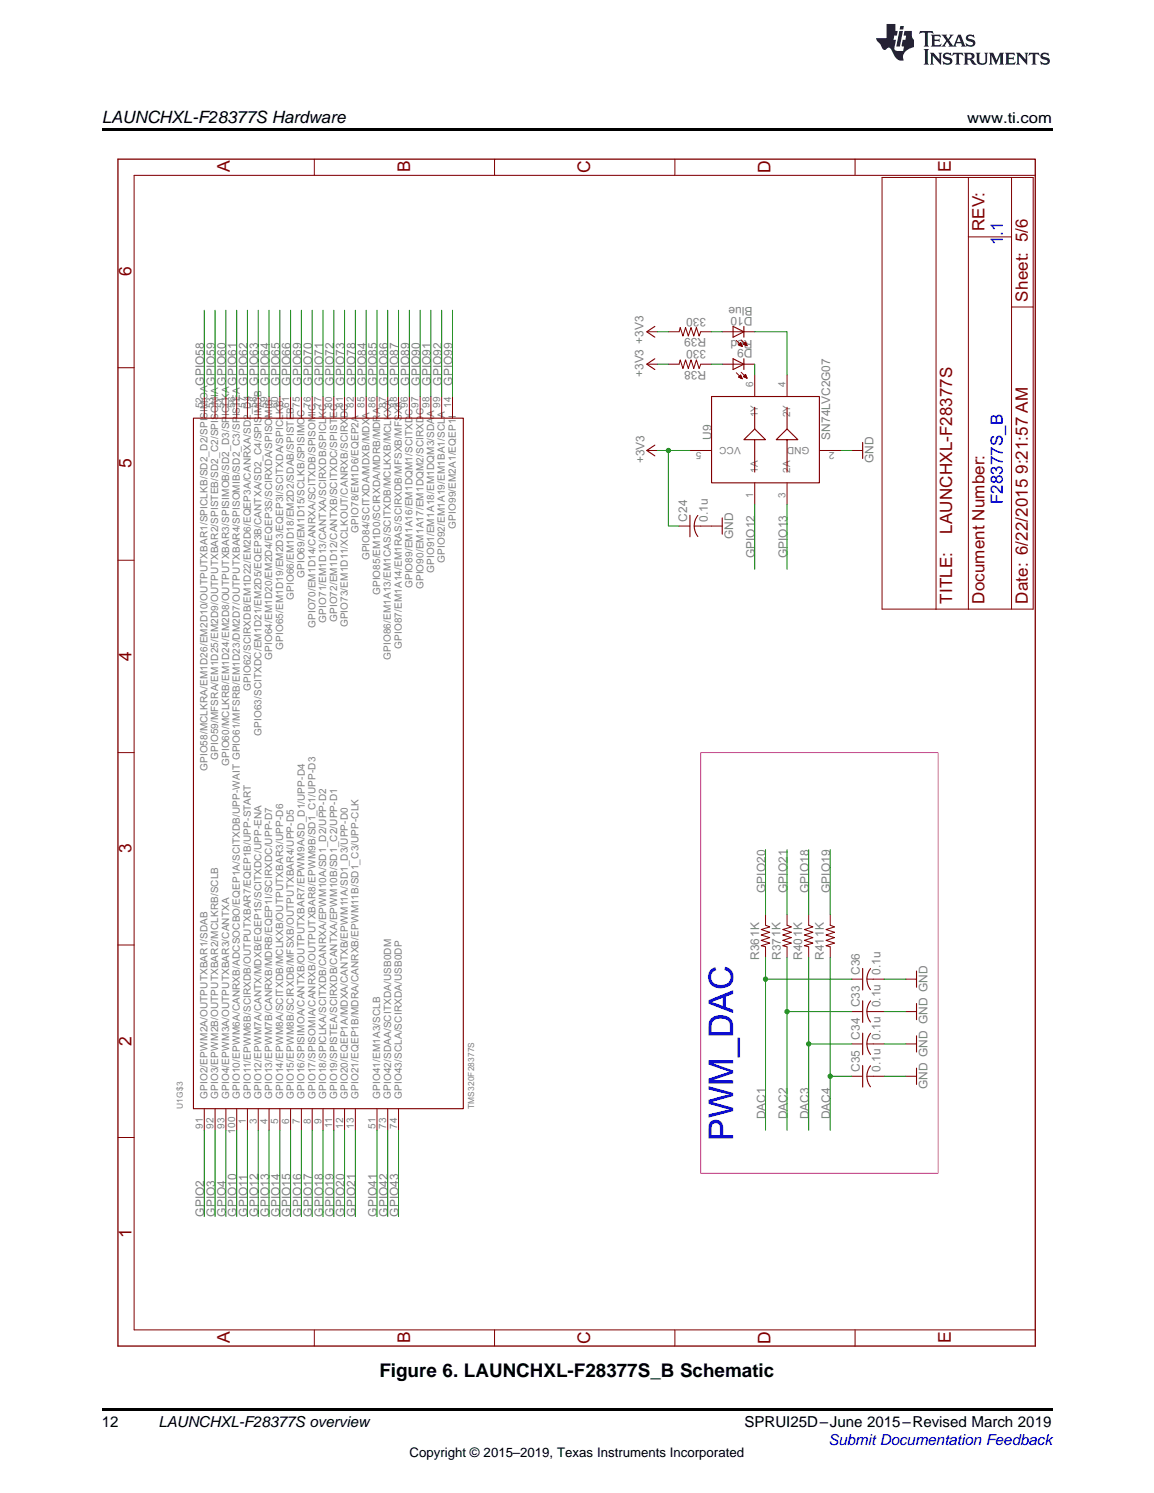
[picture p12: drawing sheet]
<svg xmlns="http://www.w3.org/2000/svg" width="216mm" height="279mm" viewBox="0 0 216 279" stroke-linecap="round" stroke-linejoin="round" font-family="sans-serif">
<path d="M19 263.5h177.8v.6h-177.8z" fill="#000"/>
<path d="M131.1 140.8h44.4v78.8h-44.4z" fill="none" stroke="#f0f" stroke-width=".19"/>
<g fill="none" stroke="#800000" stroke-width=".21">
<path d="M36.2 78.3h50.5v129.2h-50.5zM122.5 67.1l-1.5 1.1 1.5 1M122.5 61.1l-1.5 1 1.5 1M133.1 74.2h20.2v16.2h-20.2zM137.2 67.1l2 1.1-2 1zM137.2 61.1l2 1-2 1zM139.2 61.1v2M139.2 67.1v2.1M141.2 76.2v4.1l-2 2h2v6.1M147.2 76.2v4.1M122.5 83.3l-1.5 1 1.5 1M129.1 96.4v4.1"/>
<path d="M130.6 96.5a3.2 3.2 0 0 0 0 3.9M135.1 96.9v3.1M141.2 80.3l2 2h-2M147.2 82.3h2.1l-2.1-2-2 2h2v6.1M161.4 82.8v3M161.4 181.2v4.1M161.4 187.3v4M161.4 193.3v4.1M161.4 199.4v4M162.9 187.3a3.2 3.2 0 0 0-.1 4M162.9 193.4a3.2 3.2 0 0 0-.1 3.9M162.9 199.4a3.2 3.2 0 0 0-.1 4"/>
<path d="M162.9 181.3a3.2 3.2 0 0 0-.1 3.9M171.5 181.7v3.1M171.5 187.8v3M171.5 193.8v3.1M171.5 199.9v3"/>
</g>
<g fill="none" stroke="#800000" stroke-width=".19">
<path d="M58.8 29.8v3M92.5 29.8v3M126.3 29.8v3M160 29.8v3M175.1 33.2v80.8M181.2 33.2v80.8M189.2 33.2h-24.2v80.8h24.2M193.7 32.8h-168.6v216.1h168.6M181.2 44.3h8M189.2 44.3v-11.1h4.1v80.8h-4.1v-56.5M189.2 57.5h4.1M189.2 44.3v13.2"/>
<path d="M22.1 68.8h3M38.2 74.2v4.1M40.2 74.2v4.1M42.3 74.2v4.1M44.3 74.2v4.1M46.3 74.2v4.1M48.3 74.2v4.1M50.3 74.2v4.1M52.4 74.2v4.1M54.4 74.2v4.1M56.4 74.2v4.1M58.4 74.2v4.1"/>
<path d="M60.4 74.2v4.1M62.5 74.2v4.1M64.5 74.2v4.1M66.5 74.2v4.1M68.5 74.2v4.1M70.5 74.2v4.1M72.5 74.2v4.1M74.6 74.2v4.1M76.6 74.2v4.1M78.6 74.2v4.1M80.6 74.2v4.1M82.6 74.2v4.1"/>
<path d="M84.7 74.2v4.1M121 68.2h2M121 62.1h2M125 68.2h2.1l.2-.9 .5 1.7 .5-1.7 .5 1.7 .5-1.7 .5 1.7 .5-1.7 .5 1.7 .3-.8h2M125 62.1h2.1l.2-.8 .5 1.6 .5-1.6 .5 1.6 .5-1.6 .5 1.6 .5-1.6 .5 1.6 .3-.8h2M135.1 68.2h6.1M135.1 62.1h6.1M137.8 69.8l1.1 1.1M137.8 63.7l1.1 1.1M138.2 70.6l.4-.4 .3 .7zM138.2 64.5h.1M138.2 70.5v.1"/>
<path d="M138.3 64.4v.2M138.3 70.4v.2M138.4 64.3v.3M138.4 70.3v.4M138.5 64.2v.5M138.5 70.3v.4M138.6 64.1l.3 .7-.7-.3zM138.6 64.1v.6M138.6 70.2v.5M138.7 69.7l1.1 1.1M138.7 64.4v.3M138.7 70.4v.4"/>
<path d="M138.7 63.6l1.1 1.1M138.8 64.6v.2M138.8 70.6v.2M138.9 70.8v.1M139.1 64.4h.1M139.1 70.4v.1M139.2 64.3v.2M139.2 70.3v.2M139.3 64.2v.3M139.3 70.2v.4M139.4 64.1v.5M139.4 70.1v.5"/>
<path d="M139.5 70.1l.3 .7-.7-.3zM139.5 64l.3 .7-.7-.3zM139.5 64.1v.5M139.5 70.1v.6M139.6 64.3v.3M139.6 70.3v.4M139.7 64.5v.2M139.7 70.6v.1M141.2 70.2v4M147.2 70.2v4M121 84.3h2M127.1 98.4h2"/>
<path d="M129.1 84.3h4M129.9 98.4h5.2M141.2 90.4v4M147.2 90.4v4M153.3 84.3h4M159.4 84.3h2M22.1 104.8h3M22.1 140.8h3M22.1 176.8h3M143.2 171.1v2l.8 .4-1.6 .5 1.6 .5-1.6 .5 1.6 .5-1.6 .5 1.6 .5-1.6 .5 .8 .2v2M147.2 171.1v2l.9 .4-1.7 .5 1.7 .5-1.7 .5 1.7 .5-1.7 .5 1.7 .5-1.7 .5 .8 .2v2M151.3 171.1v2l.8 .4-1.6 .5 1.6 .5-1.6 .5 1.6 .5-1.6 .5 1.6 .5-1.6 .5 .8 .2v2"/>
<path d="M155.3 171.1v2l.8 .4-1.6 .5 1.6 .5-1.6 .5 1.6 .5-1.6 .5 1.6 .5-1.6 .5 .8 .2v2M159.4 189.3h2M159.4 195.4h2M159.4 183.2h2M162.2 189.3h3.2M162.2 195.4h3.2M162.2 183.2h3.2M169.5 189.3h2M169.5 195.4h2M169.5 183.2h2M22.1 212.9h3M38.2 207.5v4"/>
<path d="M40.2 207.5v4M42.3 207.5v4M44.3 207.5v4M46.3 207.5v4M48.3 207.5v4M50.3 207.5v4M52.4 207.5v4M54.4 207.5v4M56.4 207.5v4M58.4 207.5v4M60.4 207.5v4M62.5 207.5v4"/>
<path d="M64.5 207.5v4M66.5 207.5v4M70.5 207.5v4M72.5 207.5v4M74.6 207.5v4M159.4 201.4h2M162.2 201.4h3.2M169.5 201.4h2M58.8 248.9v3M92.5 248.9v3M126.3 248.9v3M160 248.9v3"/>
</g>
<path d="M22.1 29.8h171.6v222.1h-171.6z" fill="none" stroke="#800000" stroke-width=".25"/>
<path d="M123 84.3h6.1M125 84.3v14.1h2.1M157.3 84.3h2.1M165.4 195.4h4.1M165.4 189.3h4.1M165.4 183.2h4.1M165.4 201.4h4.1" fill="none" stroke="#008000" stroke-width=".19"/>
<circle cx="125" cy="84.3" r=".4" fill="#008000"/>
<g fill="none" stroke="#008000" stroke-width=".19">
<path d="M38.2 58.1v16.1M123 68.2h2M123 62.1h2M133.1 68.2h2M133.1 62.1h2M141.2 62.1h6v8.1M141.2 68.2v2M141.2 94.4v12.1M147.2 94.4v12.1M143.2 159v12.1M147.2 159v12.1M143.2 179.2v32.3"/>
<path d="M143.2 183.2h16.2M38.2 211.5v16.2M40.2 211.5v16.2M42.3 211.5v16.2M44.3 211.5v16.2M46.3 211.5v16.2M48.3 211.5v16.2M50.3 211.5v16.2M52.4 211.5v16.2M54.4 211.5v16.2M56.4 211.5v16.2M58.4 211.5v16.2"/>
<path d="M64.5 211.5v16.2M66.5 211.5v16.2M70.5 211.5v16.2M72.5 211.5v16.2M74.6 211.5v16.2"/>
<circle cx="125" cy="84.3" r=".4"/>
</g>
<circle cx="143.2" cy="183.2" r=".4" fill="#008000"/>
<g fill="none" stroke="#008000" stroke-width=".19">
<path d="M147.2 179.2v32.3M147.2 189.3h12.2"/>
<circle cx="143.2" cy="183.2" r=".4"/>
</g>
<circle cx="147.2" cy="189.3" r=".4" fill="#008000"/>
<g fill="none" stroke="#008000" stroke-width=".19">
<path d="M151.3 179.2v32.3M151.3 195.4h8.1"/>
<circle cx="147.2" cy="189.3" r=".4"/>
</g>
<circle cx="151.3" cy="195.4" r=".4" fill="#008000"/>
<g fill="none" stroke="#008000" stroke-width=".19">
<path d="M155.3 179.2v32.3M155.3 201.4h4.1"/>
<circle cx="151.3" cy="195.4" r=".4"/>
</g>
<circle cx="155.3" cy="201.4" r=".4" fill="#008000"/>
<g fill="none" stroke="#008000" stroke-width=".19">
<path d="M40.2 58.1v16.1M42.3 58.1v16.1M44.3 58.1v16.1M46.3 58.1v16.1M48.3 58.1v16.1M50.3 58.1v16.1M52.4 58.1v16.1M54.4 58.1v16.1M56.4 58.1v16.1M58.4 58.1v16.1M60.4 58.1v16.1M62.5 58.1v16.1"/>
<path d="M64.5 58.1v16.1M66.5 58.1v16.1M68.5 58.1v16.1M70.5 58.1v16.1M72.5 58.1v16.1M74.6 58.1v16.1M76.6 58.1v16.1M78.6 58.1v16.1M80.6 58.1v16.1M82.6 58.1v16.1M84.7 58.1v16.1M151.3 159v12.1"/>
<path d="M155.3 159v12.1M60.4 211.5v16.2M62.5 211.5v16.2"/>
<circle cx="155.3" cy="201.4" r=".4"/>
</g>
<path d="M19 24h177.8v.6h-177.8z" fill="#000"/>
<g fill="#231f20">
<path d="M172.1 5.8l-.1 .6a.77 .77 0 0 1 1-.1v2.1l-.2 .3h1l-.2-.3v-2.3a.99 .99 0 0 1 1 .3l-.1-.6zM174.1 6.5l.3 .4v1.5l-.3 .3h1.9l.1-.5a1.12 1.12 0 0 1-1.2 .2l-.1-.7h.6l.4 .2v-.7l-.4 .2h-.6v-.5l.2-.1a.96 .96 0 0 1 1 .2l-.1-.5zM176.1 6.5l.9 1.1-.9 1.1h.8l-.1-.2 .4-.7 .4 .7-.2 .2h1.6l-.2-.2 .1-.4h.9l.2 .4-.2 .2h.9l-.2-.3-.8-1.9h-.5l-.9 2.1-.7-1.1 .8-1h-.8l.2 .1-.1 .2-.3 .5-.4-.6 .2-.2zM179.4 6.9l.3 .9h-.7zM180.9 6.6a.63 .63 0 0 0-.2 .7 .63 .63 0 0 0 .6 .4l.6 .2 .1 .2a.75 .75 0 0 1-.7 .4 .75 .75 0 0 1-.6-.5l.1 .7 .2-.1a.89 .89 0 0 0 1 .1 .89 .89 0 0 0 .4-.9 1.4 1.4 0 0 0-1.2-.6l-.1-.3a1.04 1.04 0 0 1 1.2 .2l-.1-.6-.2 .1-.5-.1zM172.8 9.2l.3 .3v2.2l-.3 .4h1l-.2-.4v-2.2l.2-.3zM174 9.9l.2 .3v1.5l-.2 .4h.7l-.2-.4v-1.3l1.6 1.7v-1.9l.2-.3h-.7l.2 .3v.9l-1.2-1.2zM176.6 10a.62 .62 0 0 0-.2 .7 .62 .62 0 0 0 .6 .4l.6 .2 .1 .2a.76 .76 0 0 1-.7 .4 .76 .76 0 0 1-.6-.5l.1 .7 .2-.1a.89 .89 0 0 0 1 .1 .89 .89 0 0 0 .4-.9 1.4 1.4 0 0 0-1.2-.6l-.1-.3a1.04 1.04 0 0 1 1.2 .1l-.1-.5-.2 .1-.5-.2zM178.3 9.9l-.1 .6a.61 .61 0 0 1 .7-.3v1.5l-.2 .4h1l-.3-.4v-1.5a.63 .63 0 0 1 .8 .3l-.1-.6zM180.3 9.9l.2 .3v1.5l-.2 .4h.9l-.2-.2v-.7h.4l.2 .2a.76 .76 0 0 0 1.1 .6l-1-.9a.58 .58 0 0 0 .6-.6 .58 .58 0 0 0-.5-.6zM181 10.2l.1-.1a.45 .45 0 0 1 .6 .1 .45 .45 0 0 1 .1 .5l-.2 .2h-.6zM182.5 9.9l.2 .2a2.17 2.17 0 0 0 .4 1.9 .99 .99 0 0 0 1.6-.7v-1.1l.2-.3h-.8l.2 .2a1.92 1.92 0 0 1-.2 1.7 .6 .6 0 0 1-.9-.5v-1.1l.2-.3zM185 9.9l.2 .3v1.5l-.2 .4h.7l-.2-.4v-1.4l.8 1.8 .8-1.8v1.4l-.2 .4h1l-.3-.4v-1.5l.3-.3h-.8l-.7 1.4-.6-1.4zM188 9.9l.2 .3v1.5l-.2 .4h1.8l.2-.6a1.12 1.12 0 0 1-1.2 .3l-.1-.7h.6l.4 .1v-.6l-.4 .2h-.6v-.5l.2-.2a.96 .96 0 0 1 1 .3l-.1-.5zM190.1 9.9l.2 .3v1.5l-.2 .4h.7l-.2-.4v-1.3l1.6 1.7v-1.9l.2-.3h-.7l.2 .3v.9l-1.1-1.2zM192.6 9.9l-.1 .6a.61 .61 0 0 1 .7-.3v1.5l-.2 .4h.9l-.2-.4v-1.5a.63 .63 0 0 1 .8 .3l-.2-.6zM194.9 10a.62 .62 0 0 0-.2 .7 .62 .62 0 0 0 .6 .4l.5 .2 .2 .2a.76 .76 0 0 1-.7 .4 .76 .76 0 0 1-.7-.5l.2 .7 .1-.1a.89 .89 0 0 0 1 .1 .89 .89 0 0 0 .5-.9 1.4 1.4 0 0 0-1.2-.6l-.1-.3a1.04 1.04 0 0 1 1.2 .1l-.2-.5-.2 .1-.5-.2z"/>
<path d="M165.9 4.5v2.6h-2l.1 .4 .8 .9a.91 .91 0 0 0 .9 .9 .56 .56 0 0 1 .5-.4 .56 .56 0 0 1 .5 .3l.4 .8a1.53 1.53 0 0 0 2 1.3 1.54 1.54 0 0 1 1-2.1l.9-.4-.1-1.4a1.52 1.52 0 0 1-.3-1.6h-1.4l-.2 .9h.5l-.1 .8h-.5l-.2 .9v.2l.4 .1-.1 .9a1.93 1.93 0 0 1-1.7-.3l.3-1.8h-.4l.1-.8h.5l.2-.9h-.5v-1.3zM168.3 5.8l-.6 2.9h.7l.5-2.9zM168.4 4.9l-.1 .6h.7l.1-.6z"/>
</g>
<text font-size="6.4" fill="#00f" x="137.2" y="213.5" transform="rotate(-90 137.2 213.5)">PWM_DAC</text>
<text font-size="3.5" x="71" y="257.6">Figure 6. LAUNCHXL-F28377S_B Schematic</text>
<g font-size="3.3" fill="#800000">
<text x="43" y="32.3" transform="rotate(-90 43 32.3)">A</text>
<text x="76.7" y="32.3" transform="rotate(-90 76.7 32.3)">B</text>
<text x="110.4" y="32.4" transform="rotate(-90 110.4 32.4)">C</text>
<text x="144.2" y="32.4" transform="rotate(-90 144.2 32.4)">D</text>
<text x="177.9" y="32.3" transform="rotate(-90 177.9 32.3)">E</text>
<text x="24.6" y="51.6" transform="rotate(-90 24.6 51.6)">6</text>
<text x="24.6" y="87.6" transform="rotate(-90 24.6 87.6)">5</text>
<text x="24.6" y="123.6" transform="rotate(-90 24.6 123.6)">4</text>
<text x="24.6" y="159.7" transform="rotate(-90 24.6 159.7)">3</text>
<text x="24.6" y="195.7" transform="rotate(-90 24.6 195.7)">2</text>
<text x="24.6" y="231.7" transform="rotate(-90 24.6 231.7)">1</text>
<text x="43" y="251.4" transform="rotate(-90 43 251.4)">A</text>
<text x="76.7" y="251.4" transform="rotate(-90 76.7 251.4)">B</text>
<text x="110.4" y="251.4" transform="rotate(-90 110.4 251.4)">C</text>
<text x="144.2" y="251.4" transform="rotate(-90 144.2 251.4)">D</text>
<text x="177.9" y="251.4" transform="rotate(-90 177.9 251.4)">E</text>
</g>
<text font-size="3.2" x="19" y="23">LAUNCHXL-F28377S Hardware</text>
<g font-size="3.2" fill="#800000">
<text x="184.2" y="43.3" transform="rotate(-90 184.2 43.3)">REV:</text>
<text x="192.3" y="56.4" transform="rotate(-90 192.3 56.4)">Sheet: 5/6</text>
<text x="178.2" y="99.8" transform="rotate(-90 178.2 99.8)">LAUNCHXL-F28377S</text>
<text x="178.2" y="113" transform="rotate(-90 178.2 113)">TITLE:</text>
<text x="184.2" y="113" transform="rotate(-90 184.2 113)">Document Number:</text>
<text x="192.3" y="113" transform="rotate(-90 192.3 113)">Date: 6/22/2015 9:21:57 AM</text>
</g>
<g font-size="3.2" fill="#00f">
<text x="187.6" y="45.9" transform="rotate(-90 187.6 45.9)">1.1</text>
<text x="187.6" y="94.4" transform="rotate(-90 187.6 94.4)">F28377S_B</text>
</g>
<g font-size="2.8">
<text x="180.9" y="23">www.ti.com</text>
<text x="19" y="267">12</text>
<text x="29.6" y="267.1">LAUNCHXL-F28377S overview</text>
<text x="139.3" y="267.1">SPRUI25D–June 2015–Revised March 2019</text>
</g>
<text font-size="2.8" fill="#00f" x="155" y="270.4">Submit Documentation Feedback</text>
<text font-size="2.5" x="76.6" y="272.7">Copyright © 2015–2019, Texas Instruments Incorporated</text>
<g font-size="2.2" fill="#808080">
<text x="132.1" y="59.5" transform="rotate(-180 132.1 59.5)">330</text>
<text x="140.8" y="57.5" transform="rotate(-180 140.8 57.5)">Blue</text>
<text x="140.8" y="59.3" transform="rotate(-180 140.8 59.3)">D10</text>
<text x="132.1" y="63.3" transform="rotate(-180 132.1 63.3)">R39</text>
<text x="132.1" y="65.5" transform="rotate(-180 132.1 65.5)">330</text>
<text x="140.8" y="63.6" transform="rotate(-180 140.8 63.6)">Red</text>
<text x="140.8" y="65.3" transform="rotate(-180 140.8 65.3)">D9</text>
<text x="120.4" y="70.6" transform="rotate(-90 120.4 70.6)">+3V3 +3V3</text>
<text x="132.1" y="69.3" transform="rotate(-180 132.1 69.3)">R38</text>
<text x="38.2" y="72.2" transform="rotate(-90 38.2 72.2)">GPIO58</text>
<text x="40.2" y="72.2" transform="rotate(-90 40.2 72.2)">GPIO59</text>
<text x="42.3" y="72.2" transform="rotate(-90 42.3 72.2)">GPIO60</text>
<text x="44.3" y="72.2" transform="rotate(-90 44.3 72.2)">GPIO61</text>
<text x="46.3" y="72.2" transform="rotate(-90 46.3 72.2)">GPIO62</text>
<text x="48.3" y="72.2" transform="rotate(-90 48.3 72.2)">GPIO63</text>
<text x="50.3" y="72.2" transform="rotate(-90 50.3 72.2)">GPIO64</text>
<text x="52.4" y="72.2" transform="rotate(-90 52.4 72.2)">GPIO65</text>
<text x="54.4" y="72.2" transform="rotate(-90 54.4 72.2)">GPIO66</text>
<text x="56.4" y="72.2" transform="rotate(-90 56.4 72.2)">GPIO69</text>
<text x="58.4" y="72.2" transform="rotate(-90 58.4 72.2)">GPIO70</text>
<text x="60.4" y="72.2" transform="rotate(-90 60.4 72.2)">GPIO71</text>
<text x="62.5" y="72.2" transform="rotate(-90 62.5 72.2)">GPIO72</text>
<text x="64.5" y="72.2" transform="rotate(-90 64.5 72.2)">GPIO73</text>
<text x="66.5" y="72.2" transform="rotate(-90 66.5 72.2)">GPIO78</text>
<text x="68.5" y="72.2" transform="rotate(-90 68.5 72.2)">GPIO84</text>
<text x="70.5" y="72.2" transform="rotate(-90 70.5 72.2)">GPIO85</text>
<text x="72.5" y="72.2" transform="rotate(-90 72.5 72.2)">GPIO86</text>
<text x="74.6" y="72.2" transform="rotate(-90 74.6 72.2)">GPIO87</text>
<text x="76.6" y="72.2" transform="rotate(-90 76.6 72.2)">GPIO89</text>
<text x="78.6" y="72.2" transform="rotate(-90 78.6 72.2)">GPIO90</text>
<text x="80.6" y="72.2" transform="rotate(-90 80.6 72.2)">GPIO91</text>
<text x="82.6" y="72.2" transform="rotate(-90 82.6 72.2)">GPIO92</text>
<text x="84.7" y="72.2" transform="rotate(-90 84.7 72.2)">GPIO99</text>
<text x="133.1" y="82.3" transform="rotate(-90 133.1 82.3)">U9</text>
<text x="155.3" y="82.3" transform="rotate(-90 155.3 82.3)">SN74LVC2G07</text>
<text x="120.6" y="86.7" transform="rotate(-90 120.6 86.7)">+3V3</text>
<text x="163.4" y="86.7" transform="rotate(-90 163.4 86.7)">GND</text>
<text x="128.6" y="97.6" transform="rotate(-90 128.6 97.6)">C24</text>
<text x="132.4" y="97.6" transform="rotate(-90 132.4 97.6)">0.1u</text>
<text x="137.2" y="100.8" transform="rotate(-90 137.2 100.8)">GND</text>
<text x="141.2" y="104.5" transform="rotate(-90 141.2 104.5)">GPIO12</text>
<text x="147.3" y="104.5" transform="rotate(-90 147.3 104.5)">GPIO13</text>
<text x="143.2" y="167.1" transform="rotate(-90 143.2 167.1)">GPIO20</text>
<text x="147.3" y="167.1" transform="rotate(-90 147.3 167.1)">GPIO21</text>
<text x="151.3" y="167.1" transform="rotate(-90 151.3 167.1)">GPIO18</text>
<text x="155.3" y="167.1" transform="rotate(-90 155.3 167.1)">GPIO19</text>
<text x="142" y="179.6" transform="rotate(-90 142 179.6)">R361K</text>
<text x="146.1" y="179.6" transform="rotate(-90 146.1 179.6)">R371K</text>
<text x="150.1" y="179.6" transform="rotate(-90 150.1 179.6)">R401K</text>
<text x="154.1" y="179.6" transform="rotate(-90 154.1 179.6)">R411K</text>
<text x="160.9" y="182.4" transform="rotate(-90 160.9 182.4)">C36</text>
<text x="164.7" y="182.4" transform="rotate(-90 164.7 182.4)">0.1u</text>
<text x="160.9" y="188.5" transform="rotate(-90 160.9 188.5)">C33</text>
<text x="164.7" y="188.5" transform="rotate(-90 164.7 188.5)">0.1u</text>
<text x="160.9" y="194.6" transform="rotate(-90 160.9 194.6)">C34</text>
<text x="164.7" y="194.6" transform="rotate(-90 164.7 194.6)">0.1u</text>
<text x="160.9" y="200.6" transform="rotate(-90 160.9 200.6)">C35</text>
<text x="164.7" y="200.6" transform="rotate(-90 164.7 200.6)">0.1u</text>
<text x="173.5" y="203.8" transform="rotate(-90 173.5 203.8)">GND GND GND GND</text>
<text x="143.2" y="209.5" transform="rotate(-90 143.2 209.5)">DAC1</text>
<text x="147.3" y="209.5" transform="rotate(-90 147.3 209.5)">DAC2</text>
<text x="151.3" y="209.5" transform="rotate(-90 151.3 209.5)">DAC3</text>
<text x="155.3" y="209.5" transform="rotate(-90 155.3 209.5)">DAC4</text>
<text x="38.2" y="227.7" transform="rotate(-90 38.2 227.7)">GPIO2</text>
<text x="40.2" y="227.7" transform="rotate(-90 40.2 227.7)">GPIO3</text>
<text x="42.3" y="227.7" transform="rotate(-90 42.3 227.7)">GPIO4</text>
<text x="44.3" y="227.7" transform="rotate(-90 44.3 227.7)">GPIO10</text>
<text x="46.3" y="227.7" transform="rotate(-90 46.3 227.7)">GPIO11</text>
<text x="48.3" y="227.7" transform="rotate(-90 48.3 227.7)">GPIO12</text>
<text x="50.3" y="227.7" transform="rotate(-90 50.3 227.7)">GPIO13</text>
<text x="52.4" y="227.7" transform="rotate(-90 52.4 227.7)">GPIO14</text>
<text x="54.4" y="227.7" transform="rotate(-90 54.4 227.7)">GPIO15</text>
<text x="56.4" y="227.7" transform="rotate(-90 56.4 227.7)">GPIO16</text>
<text x="58.4" y="227.7" transform="rotate(-90 58.4 227.7)">GPIO17</text>
<text x="60.4" y="227.7" transform="rotate(-90 60.4 227.7)">GPIO18</text>
<text x="62.4" y="227.7" transform="rotate(-90 62.4 227.7)">GPIO19</text>
<text x="64.5" y="227.7" transform="rotate(-90 64.5 227.7)">GPIO20</text>
<text x="66.5" y="227.7" transform="rotate(-90 66.5 227.7)">GPIO21</text>
<text x="70.5" y="227.7" transform="rotate(-90 70.5 227.7)">GPIO41</text>
<text x="72.5" y="227.7" transform="rotate(-90 72.5 227.7)">GPIO42</text>
<text x="74.6" y="227.7" transform="rotate(-90 74.6 227.7)">GPIO43</text>
</g>
<g font-size="1.9" fill="#808080">
<text x="37.9" y="76.4" transform="rotate(-90 37.9 76.4)">52</text>
<text x="40" y="76.4" transform="rotate(-90 40 76.4)">53</text>
<text x="42" y="76.4" transform="rotate(-90 42 76.4)">54</text>
<text x="44" y="76.4" transform="rotate(-90 44 76.4)">56</text>
<text x="46" y="76.4" transform="rotate(-90 46 76.4)">57</text>
<text x="48" y="76.4" transform="rotate(-90 48 76.4)">58</text>
<text x="50.1" y="76.4" transform="rotate(-90 50.1 76.4)">59</text>
<text x="52.1" y="76.4" transform="rotate(-90 52.1 76.4)">60</text>
<text x="54.1" y="76.4" transform="rotate(-90 54.1 76.4)">61</text>
<text x="56.1" y="76.4" transform="rotate(-90 56.1 76.4)">75</text>
<text x="58.1" y="76.4" transform="rotate(-90 58.1 76.4)">76</text>
<text x="60.1" y="76.4" transform="rotate(-90 60.1 76.4)">77</text>
<text x="62.2" y="76.4" transform="rotate(-90 62.2 76.4)">80</text>
<text x="64.2" y="76.4" transform="rotate(-90 64.2 76.4)">81</text>
<text x="66.2" y="76.4" transform="rotate(-90 66.2 76.4)">82</text>
<text x="68.2" y="76.4" transform="rotate(-90 68.2 76.4)">85</text>
<text x="70.2" y="76.4" transform="rotate(-90 70.2 76.4)">86</text>
<text x="72.3" y="76.4" transform="rotate(-90 72.3 76.4)">87</text>
<text x="74.3" y="76.4" transform="rotate(-90 74.3 76.4)">88</text>
<text x="76.3" y="76.4" transform="rotate(-90 76.3 76.4)">96</text>
<text x="78.3" y="76.4" transform="rotate(-90 78.3 76.4)">97</text>
<text x="80.3" y="76.4" transform="rotate(-90 80.3 76.4)">98</text>
<text x="82.4" y="76.4" transform="rotate(-90 82.4 76.4)">99</text>
<text x="84.4" y="76.4" transform="rotate(-90 84.4 76.4)">14</text>
<text x="140.9" y="72.3" transform="rotate(-90 140.9 72.3)">6</text>
<text x="147" y="72.3" transform="rotate(-90 147 72.3)">4</text>
<text x="138.6" y="83.7" transform="rotate(-180 138.6 83.7)">VCC</text>
<text x="141.8" y="78.1" transform="rotate(-90 141.8 78.1)">1Y</text>
<text x="147.9" y="78.1" transform="rotate(-90 147.9 78.1)">2Y</text>
<text x="151.5" y="83.7" transform="rotate(-180 151.5 83.7)">GND</text>
<text x="131.3" y="84.6" transform="rotate(-180 131.3 84.6)">5</text>
<text x="141.8" y="88.5" transform="rotate(-90 141.8 88.5)">1A</text>
<text x="147.9" y="88.5" transform="rotate(-90 147.9 88.5)">2A</text>
<text x="156.1" y="84.6" transform="rotate(-180 156.1 84.6)">2</text>
<text x="140.9" y="93.2" transform="rotate(-90 140.9 93.2)">1</text>
<text x="147" y="93.2" transform="rotate(-90 147 93.2)">3</text>
<text x="67.1" y="99.7" transform="rotate(-90 67.1 99.7)">GPIO78/EM1D6/EQEP2A</text>
<text x="85.3" y="98.9" transform="rotate(-90 85.3 98.9)">GPIO99/EM2A1/EQEP1I</text>
<text x="69.1" y="104.9" transform="rotate(-90 69.1 104.9)">GPIO84/SCITXDA/MDXB/MDXA</text>
<text x="81.2" y="107.2" transform="rotate(-90 81.2 107.2)">GPIO91/EM1A18/EM1DQM3/SDAA</text>
<text x="83.2" y="105.3" transform="rotate(-90 83.2 105.3)">GPIO92/EM1A19/EM1BA1/SCLA</text>
<text x="55" y="112.2" transform="rotate(-90 55 112.2)">GPIO66/EM1D18/EM2D2/SDAB/SPISTEB</text>
<text x="57" y="108.2" transform="rotate(-90 57 108.2)">GPIO69/EM1D15/SCLKB/SPISIMOC</text>
<text x="71.1" y="111.4" transform="rotate(-90 71.1 111.4)">GPIO85/EM1D0/SCIRXDA/MDRB/MDRA</text>
<text x="77.2" y="110.1" transform="rotate(-90 77.2 110.1)">GPIO89/EM1A16/EM1DQM1/SCITXDC</text>
<text x="79.2" y="110.3" transform="rotate(-90 79.2 110.3)">GPIO90/EM1A17/EM1DQM2/SCIRXDC</text>
<text x="59" y="117.5" transform="rotate(-90 59 117.5)">GPIO70/EM1D14/CANRXA/SCITXDB/SPISOMIC</text>
<text x="61" y="116.5" transform="rotate(-90 61 116.5)">GPIO71/EM1D13/CANTXA/SCIRXDB/SPICLKC</text>
<text x="63.1" y="116.4" transform="rotate(-90 63.1 116.4)">GPIO72/EM1D12/CANTXB/SCITXDC/SPISTEC</text>
<text x="65.1" y="117.4" transform="rotate(-90 65.1 117.4)">GPIO73/EM1D11/XCLKOUT/CANRXB/SCIRXDC</text>
<text x="50.9" y="123.5" transform="rotate(-90 50.9 123.5)">GPIO64/EM1D20/EM2D4/EQEP3S/SCIRXDA/SPISOMIB</text>
<text x="53" y="121.6" transform="rotate(-90 53 121.6)">GPIO65/EM1D19/EM2D3/EQEP3I/SCITXDA/SPICLKB</text>
<text x="73.2" y="123.5" transform="rotate(-90 73.2 123.5)">GPIO86/EM1A13/EM1CAS/SCITXDB/MCLKXB/MCLKXA</text>
<text x="75.2" y="121.4" transform="rotate(-90 75.2 121.4)">GPIO87/EM1A14/EM1RAS/SCIRXDB/MFSXB/MFSXA</text>
<text x="46.9" y="129.3" transform="rotate(-90 46.9 129.3)">GPIO62/SCIRXDB/EM1D22/EM2D6/EQEP3A/CANRXA/SD2_D4</text>
<text x="48.9" y="137.7" transform="rotate(-90 48.9 137.7)">GPIO63/SCITXDC/EM1D21/EM2D5/EQEP3B/CANTXA/SD2_C4/SPISIMOB</text>
<text x="40.8" y="142.2" transform="rotate(-90 40.8 142.2)">GPIO59/MFSRA/EM1D25/EM2D9/OUTPUTXBAR2/SPISTEB/SD2_C2/SPISOMIA</text>
<text x="42.9" y="143.4" transform="rotate(-90 42.9 143.4)">GPIO60/MCLKRB/EM1D24/EM2D8/OUTPUTXBAR3/SPISIMOB/SD2_D3/SPICLKA</text>
<text x="38.8" y="144.3" transform="rotate(-90 38.8 144.3)">GPIO58/MCLKRA/EM1D26/EM2D10/OUTPUTXBAR1/SPICLKB/SD2_D2/SPISIMOA</text>
<text x="38.8" y="205.6" transform="rotate(-90 38.8 205.6)">GPIO2/EPWM2A/OUTPUTXBAR1/SDAB</text>
<text x="40.8" y="205.6" transform="rotate(-90 40.8 205.6)">GPIO3/EPWM2B/OUTPUTXBAR2/MCLKRB/SCLB</text>
<text x="42.9" y="205.6" transform="rotate(-90 42.9 205.6)">GPIO4/EPWM3A/OUTPUTXBAR3/CANTXA</text>
<text x="44.9" y="205.6" transform="rotate(-90 44.9 205.6)">GPIO10/EPWM6A/CANRXB/ADCSOCBO/EQEP1A/SCITXDB/UPP-WAIT GPIO61/MFSRB/EM1D23/DM2D7/OUTPUTXBAR4/SPISOMIB/SD2_C3/SPISTEA</text>
<text x="46.9" y="205.6" transform="rotate(-90 46.9 205.6)">GPIO11/EPWM6B/SCIRXDB/OUTPUTXBAR7/EQEP1B/UPP-START</text>
<text x="48.9" y="205.6" transform="rotate(-90 48.9 205.6)">GPIO12/EPWM7A/CANTX/MDXB/EQEP1S/SCITXDC/UPP-ENA</text>
<text x="50.9" y="205.6" transform="rotate(-90 50.9 205.6)">GPIO13/EPWM7B/CANRXB/MDRB/EQEP1I/SCIRXDC/UPP-D7</text>
<text x="53" y="205.6" transform="rotate(-90 53 205.6)">GPIO14/EPWM8A/SCITXDB/MCLKXB/OUTPUTXBAR3/UPP-D6</text>
<text x="55" y="205.6" transform="rotate(-90 55 205.6)">GPIO15/EPWM8B/SCIRXDB/MFSXB/OUTPUTXBAR4/UPP-D5</text>
<text x="57" y="205.6" transform="rotate(-90 57 205.6)">GPIO16/SPISIMOA/CANTXB/OUTPUTXBAR7/EPWM9A/SD_D1/UPP-D4</text>
<text x="59" y="205.6" transform="rotate(-90 59 205.6)">GPIO17/SPISOMIA/CANRXB/OUTPUTXBAR8/EPWM9B/SD1_C1/UPP-D3</text>
<text x="61" y="205.6" transform="rotate(-90 61 205.6)">GPIO18/SPICLKA/SCITXDB/CANRXA/EPWM10A/SD1_D2/UPP-D2</text>
<text x="63.1" y="205.6" transform="rotate(-90 63.1 205.6)">GPIO19/SPISTEA/SCIRXDB/CANTXA/EPWM10B/SD1_C2/UPP-D1</text>
<text x="65.1" y="205.6" transform="rotate(-90 65.1 205.6)">GPIO20/EQEP1A/MDXA/CANTXB/EPWM11A/SD1_D3/UPP-D0</text>
<text x="67.1" y="205.6" transform="rotate(-90 67.1 205.6)">GPIO21/EQEP1B/MDRA/CANRXB/EPWM11B/SD1_C3/UPP-CLK</text>
<text x="71.1" y="205.6" transform="rotate(-90 71.1 205.6)">GPIO41/EM1A3/SCLB</text>
<text x="73.2" y="205.6" transform="rotate(-90 73.2 205.6)">GPIO42/SDAA/SCITXDA/USB0DM</text>
<text x="75.2" y="205.6" transform="rotate(-90 75.2 205.6)">GPIO43/SCLA/SCIRXDA/USB0DP</text>
<text x="37.9" y="211.2" transform="rotate(-90 37.9 211.2)">91</text>
<text x="40" y="211.2" transform="rotate(-90 40 211.2)">92</text>
<text x="42" y="211.2" transform="rotate(-90 42 211.2)">93</text>
<text x="44" y="212.2" transform="rotate(-90 44 212.2)">100</text>
<text x="46" y="210.3" transform="rotate(-90 46 210.3)">1</text>
<text x="48" y="210.3" transform="rotate(-90 48 210.3)">3</text>
<text x="50.1" y="210.3" transform="rotate(-90 50.1 210.3)">4</text>
<text x="52.1" y="210.3" transform="rotate(-90 52.1 210.3)">5</text>
<text x="54.1" y="210.3" transform="rotate(-90 54.1 210.3)">6</text>
<text x="56.1" y="210.3" transform="rotate(-90 56.1 210.3)">7</text>
<text x="58.1" y="210.3" transform="rotate(-90 58.1 210.3)">8</text>
<text x="60.1" y="210.3" transform="rotate(-90 60.1 210.3)">9</text>
<text x="62.2" y="211.1" transform="rotate(-90 62.2 211.1)">11</text>
<text x="64.2" y="211.2" transform="rotate(-90 64.2 211.2)">12</text>
<text x="66.2" y="211.2" transform="rotate(-90 66.2 211.2)">13</text>
<text x="70.2" y="211.2" transform="rotate(-90 70.2 211.2)">51</text>
<text x="72.3" y="211.2" transform="rotate(-90 72.3 211.2)">73</text>
<text x="74.3" y="211.2" transform="rotate(-90 74.3 211.2)">74</text>
</g>
<g font-size="1.6" fill="#808080">
<text x="34.2" y="207.5" transform="rotate(-90 34.2 207.5)">U1G$3</text>
<text x="88.7" y="207.5" transform="rotate(-90 88.7 207.5)">TMS320F28377S</text>
</g>
</svg>
